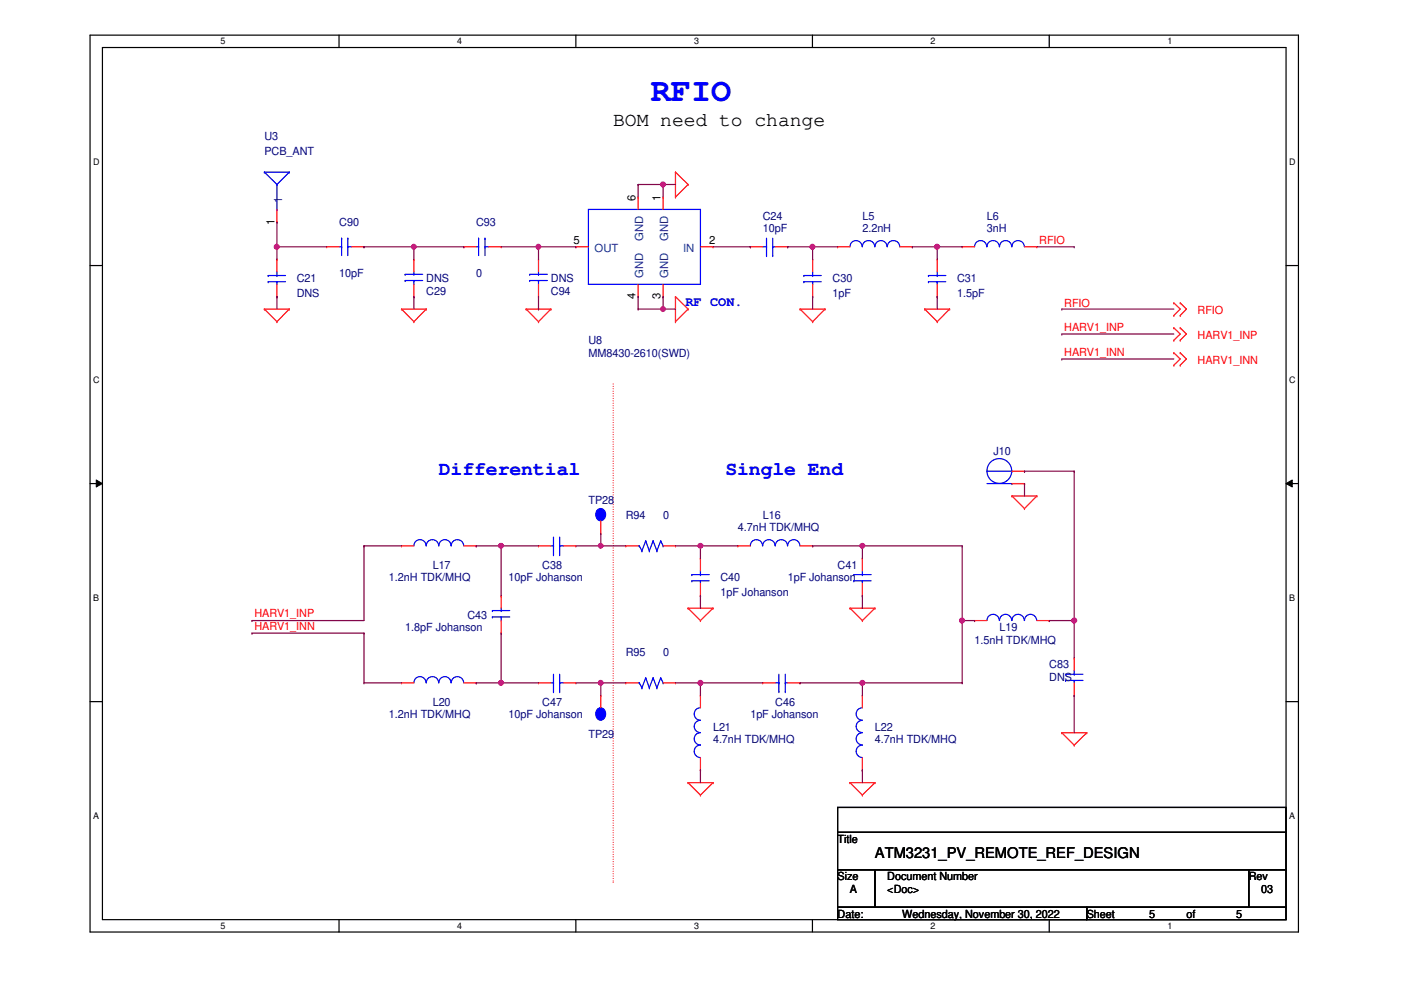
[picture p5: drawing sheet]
<svg xmlns="http://www.w3.org/2000/svg" width="297mm" height="210mm" viewBox="0 0 297 210" stroke-linecap="round" stroke-linejoin="round" font-family="sans-serif">
<path d="M19.1 7.5h256.2v190.1h-256.2zM21.7 10.1h251v184.9h-251z" fill="none" stroke="#000" stroke-width=".25"/>
<g fill="#fff">
<path d="M46.8 7.7h1v2.1h-1z"/>
<path d="M46.8 195.2h1v2.2h-1z"/>
</g>
<path d="M71.9 7.5v2.6M71.9 195v2.6" fill="none" stroke="#000" stroke-width=".25"/>
<g fill="#fff">
<path d="M96.9 7.7h1.1v2.1h-1.1z"/>
<path d="M96.9 195.2h1.1v2.2h-1.1z"/>
</g>
<path d="M122.1 7.5v2.6M122.1 195v2.6" fill="none" stroke="#000" stroke-width=".25"/>
<g fill="#fff">
<path d="M147.2 7.7h1v2.1h-1z"/>
<path d="M147.2 195.2h1v2.2h-1z"/>
</g>
<path d="M172.3 7.5v2.6M172.3 195v2.6" fill="none" stroke="#000" stroke-width=".25"/>
<g fill="#fff">
<path d="M197.3 7.7h1v2.1h-1z"/>
<path d="M197.3 195.2h1v2.2h-1z"/>
</g>
<path d="M222.5 7.5v2.6M222.5 195v2.6" fill="none" stroke="#000" stroke-width=".25"/>
<g fill="#fff">
<path d="M247.5 7.7h1v2.1h-1z"/>
<path d="M247.5 195.2h1v2.2h-1z"/>
<path d="M19.8 33.2h1.3v2.1h-1.3z"/>
<path d="M273.3 33.2h1.4v2.1h-1.4z"/>
<path d="M19.8 79.4h1.3v2.1h-1.3z"/>
<path d="M273.3 79.4h1.4v2.1h-1.4z"/>
</g>
<path d="M19.1 56.3h2.6M272.7 56.3h2.6" fill="none" stroke="#000" stroke-width=".25"/>
<g fill="#fff">
<path d="M19.8 125.6h1.2v2.2h-1.2z"/>
<path d="M273.3 125.6h1.3v2.2h-1.3z"/>
</g>
<path d="M19.1 102.5h2.6M272.7 102.5h2.6" fill="none" stroke="#000" stroke-width=".25"/>
<path d="M20.4 101.8l1.3 .7-1.3 .8zM272.7 102.5l1.3-.7v1.5z" fill="#000"/>
<path d="M20.4 101.8l1.3 .7-1.3 .8zM272.7 102.5l1.3-.7v1.5z" fill="none" stroke="#000" stroke-width=".21"/>
<g fill="#fff">
<path d="M19.8 171.9h1.2v2.1h-1.2z"/>
<path d="M273.3 171.9h1.3v2.1h-1.3z"/>
</g>
<path d="M19.1 148.8h2.6M272.7 148.8h2.6M177.6 171.2h95.1v5.3h-95.1zM177.6 176.5h95.1v7.9h-95.1zM177.6 184.4h7.9v8h-7.9zM177.6 192.4h52.8v2.6h-52.8zM185.5 184.4h79.3v8h-79.3zM230.4 192.4h42.3v2.6h-42.3zM264.8 184.4h7.9v8h-7.9z" fill="none" stroke="#000" stroke-width=".25"/>
<path d="M130 81.4v105.7M130 187.1h.1" fill="none" stroke="#f00" stroke-width=".25" stroke-dasharray="0 .5"/>
<g fill="none" stroke="#f00" stroke-width=".25">
<path d="M143.2 36.5h.1M143.2 36.5v5.3M143.2 36.5l2.7 2.6M145.9 39.1h.1M145.9 39.1l-2.7 2.7M69.3 52.3h.1M69.3 52.3h2.6M74.5 52.3h2.7M77.2 52.3h.1M87.8 55h.1M87.8 55v2.6M114.2 55h.1"/>
<path d="M114.2 55v2.6M143.2 41.8h.1M198.7 55h.1M198.7 55v2.6M56 65.5h.1M56 65.5h5.3M56 65.5l2.7 2.7M58.7 68.2h.1M61.3 65.5h.1M61.3 65.5l-2.6 2.7M85.1 65.5h.1M85.1 65.5h5.3"/>
<path d="M85.1 65.5l2.7 2.7M87.8 68.2h.1M87.8 62.9h.1M87.8 60.3v2.6M90.4 65.5h.1M90.4 65.5l-2.6 2.7M111.5 65.5h.1M111.5 65.5h5.3M111.5 65.5l2.7 2.7M114.2 68.2h.1M114.2 62.9h.1M114.2 60.3v2.6"/>
<path d="M116.8 65.5h.1M116.8 65.5l-2.6 2.7M143.2 62.9h.1M143.2 68.2h.1M143.2 62.9v5.3M143.2 62.9l2.7 2.6M145.9 65.5h.1M145.9 65.5l-2.7 2.7M169.6 65.5h.1M169.6 65.5h5.3M169.6 65.5l2.7 2.7M172.3 68.2h.1"/>
<path d="M174.9 65.5h.1M174.9 65.5l-2.6 2.7M196 65.5h.1M196 65.5h5.3M196 65.5l2.7 2.7M198.7 68.2h.1M198.7 62.9h.1M198.7 60.3v2.6M201.3 65.5h.1M201.3 65.5l-2.6 2.7M248.9 64.2h.1M248.9 66.9h.1"/>
<path d="M248.9 69.5h.1M248.9 72.1h.1M248.9 74.8h.1M248.9 77.4h.1M248.9 64.2l1.3 1.3-1.3 1.4M248.9 69.5l1.3 1.3-1.3 1.3M248.9 74.8l1.3 1.3-1.3 1.3M250.2 64.2h.1M250.2 66.9h.1M250.2 69.5h.1M250.2 72.1h.1M250.2 74.8h.1"/>
<path d="M250.2 77.4h.1M250.2 64.2l1.3 1.3-1.3 1.4M250.2 69.5l1.3 1.3-1.3 1.3M250.2 74.8l1.3 1.3-1.3 1.3M85.1 115.7h.1M85.1 115.7h2.7M98.3 115.7h2.7M101 115.7h.1M132.7 115.7h.1M132.7 115.7h2.6M140.6 115.7h2.6M143.2 115.7h.1"/>
<path d="M182.8 118.4h.1M182.8 118.4v2.6M214.5 105.2h.1M214.5 105.2h5.3M214.5 105.2l2.7 2.6M217.2 107.8h.1M219.8 105.2h.1M219.8 105.2l-2.6 2.6M145.9 128.9h.1M145.9 128.9h5.3M145.9 128.9l2.6 2.7M148.5 131.6h.1"/>
<path d="M151.2 128.9h.1M151.2 128.9l-2.7 2.7M180.2 128.9h.1M180.2 128.9h5.3M180.2 128.9l2.6 2.7M182.8 131.6h.1M182.8 126.3h.1M182.8 123.7v2.6M185.5 128.9h.1M185.5 128.9l-2.7 2.7M206.6 131.6h.1M206.6 131.6h2.7"/>
<path d="M219.8 131.6h2.7M222.5 131.6h.1M182.8 147.4h.1M182.8 147.4v2.7M225.1 155.4h.1M225.1 155.4h5.3M225.1 155.4l2.7 2.6M227.8 158h.1M230.4 155.4h.1M230.4 155.4l-2.6 2.6M145.9 165.9h.1M145.9 165.9h5.3"/>
<path d="M145.9 165.9l2.6 2.7M148.5 168.6h.1M151.2 165.9h.1M151.2 165.9l-2.7 2.7M180.2 165.9h.1M180.2 165.9h5.3M180.2 165.9l2.6 2.7M182.8 168.6h.1M182.8 163.3h.1M182.8 160.7v2.6M185.5 165.9h.1M185.5 165.9l-2.7 2.7"/>
</g>
<g fill="none" stroke="#00f" stroke-width=".25">
<path d="M71.9 52.3h.5M72.4 52.3h.1M72.4 50.5h.1M72.4 50.5v3.7M73.7 50.5h.1M73.7 52.3h.1M73.7 52.3h.8M73.7 50.5v3.7M85.9 59.5h.1M85.9 58.2h.1M85.9 59.5h3.7M85.9 58.2h3.7"/>
<path d="M87.8 58.2h.1M87.8 59.5h.1M87.8 57.6v.6M87.8 59.5v.8M112.3 59.5h.1M112.3 58.2h.1M112.3 59.5h3.7M112.3 58.2h3.7M114.2 58.2h.1M114.2 59.5h.1M114.2 57.6v.6M114.2 59.5v.8"/>
<path d="M196.9 58.4h.1M196.9 59.7h.1M196.9 58.4h3.6M196.9 59.7h3.6M198.7 59.7h.1M198.7 58.4h.1M198.7 57.6v.8M198.7 59.7v.6M87.8 115.7a1.29 1.29 0 0 1 1.2-1.3 1.29 1.29 0 0 1 1.3 1.3M90.4 115.7a1.33 1.33 0 0 1 1.3-1.3 1.33 1.33 0 0 1 1.3 1.3 1.29 1.29 0 0 1 1.3-1.3 1.29 1.29 0 0 1 1.3 1.3M95.7 115.7a1.31 1.31 0 0 1 1.3-1.3 1.31 1.31 0 0 1 1.3 1.3M135.3 115.7h.3"/>
<path d="M135.6 115.7h.1M135.6 115.7l.5 1.1M136.1 116.8h.1M136.9 114.7h.1M136.9 114.7l-.8 2.1M136.9 114.7l.8 2.1M137.7 116.8h.1M138.5 114.7h.1M138.5 114.7l-.8 2.1M138.5 114.7l.8 2.1M139.3 116.8h.1M140.1 114.7h.1"/>
<path d="M140.1 114.7l-.8 2.1M140.1 114.7l.5 1M140.6 115.7h.1M181 121.8h.1M181 123.1h.1M181 121.8h3.7M181 123.1h3.7M182.8 123.1h.1M182.8 121.8h.1M182.8 121v.8M182.8 123.1v.6M209.3 131.6a1.31 1.31 0 0 1 1.3-1.3 1.31 1.31 0 0 1 1.3 1.3"/>
<path d="M211.9 131.6a1.29 1.29 0 0 1 1.3-1.3 1.29 1.29 0 0 1 1.3 1.3M214.5 131.6a1.31 1.31 0 0 1 1.4-1.3 1.31 1.31 0 0 1 1.3 1.3M217.2 131.6a1.29 1.29 0 0 1 1.3-1.3 1.29 1.29 0 0 1 1.3 1.3M182.8 158a1.31 1.31 0 0 0-1.3 1.3 1.31 1.31 0 0 0 1.3 1.3M182.8 155.4a1.29 1.29 0 0 0-1.3 1.3 1.29 1.29 0 0 0 1.3 1.2M182.8 152.7a1.29 1.29 0 0 0-1.3 1.3 1.29 1.29 0 0 0 1.3 1.3M182.8 150.1a1.31 1.31 0 0 0-1.3 1.3 1.31 1.31 0 0 0 1.3 1.3"/>
</g>
<path d="M126.7 150.3a1.13 1.13 0 0 1 1.4 .1 1.13 1.13 0 0 1 .2 1.4 1.03 1.03 0 0 1-1.2 .9 1.03 1.03 0 0 1-.8-1.3z" fill-rule="evenodd" fill="#00f"/>
<g fill="none" stroke="#00f" stroke-width=".25">
<path d="M56 36.5h.1M56 36.5h5.3M56 36.5l2.7 2.6M58.7 39.1h.1M58.7 39.1v5.3M61.3 36.5h.1M61.3 36.5l-2.6 2.6M58.7 44.4h.1M101 52.3h.5M101.5 52.3h.1M101.5 50.5h.1M101.5 50.5v3.7"/>
<path d="M102.8 50.5h.1M102.8 52.3h.1M102.8 52.3h.8M102.8 50.5v3.7M180.2 52.3a1.29 1.29 0 0 1 1.3-1.3 1.29 1.29 0 0 1 1.3 1.3 1.33 1.33 0 0 1 1.3-1.3 1.33 1.33 0 0 1 1.4 1.3M185.5 52.3a1.29 1.29 0 0 1 1.3-1.3 1.29 1.29 0 0 1 1.3 1.3M188.1 52.3a1.31 1.31 0 0 1 1.3-1.3 1.31 1.31 0 0 1 1.4 1.3M116.8 115.7h.5M117.3 115.7h.1M117.3 117.6h.1M117.3 113.9v3.7M118.7 117.6h.1"/>
<path d="M118.7 115.7h.1M118.7 115.7h.8M118.7 113.9v3.7M104.4 130.8h.1M104.4 129.5h.1M104.4 130.8h3.7M104.4 129.5h3.7M106.3 129.5h.1M106.3 130.8h.1M106.3 128.9v.6M106.3 130.8v.8M87.8 144.8a1.29 1.29 0 0 1 1.2-1.3 1.29 1.29 0 0 1 1.3 1.3"/>
<path d="M90.4 144.8a1.33 1.33 0 0 1 1.3-1.3 1.33 1.33 0 0 1 1.3 1.3 1.29 1.29 0 0 1 1.3-1.3 1.29 1.29 0 0 1 1.3 1.3M95.7 144.8a1.31 1.31 0 0 1 1.3-1.3 1.31 1.31 0 0 1 1.3 1.3M126.7 150.3a1.13 1.13 0 0 1 1.4 .1 1.13 1.13 0 0 1 .2 1.4 1.03 1.03 0 0 1-1.2 .9 1.03 1.03 0 0 1-.8-1.3zM135.3 144.8h.3M135.6 144.8h.1M135.6 144.8l.5 1M136.1 145.8h.1M136.9 143.7h.1M136.9 143.7l-.8 2.1M136.9 143.7l.8 2.1M137.7 145.8h.1M138.5 143.7h.1"/>
<path d="M138.5 143.7l-.8 2.1M138.5 143.7l.8 2.1M139.3 145.8h.1M140.1 143.7h.1M140.1 143.7l-.8 2.1M140.1 143.7l.5 1.1M140.6 144.8h.1M225.9 143h.1M225.9 144.3h.1M225.9 143h3.7M225.9 144.3h3.7M227.8 144.3h.1"/>
<path d="M227.8 143h.1M227.8 142.2v.8M227.8 144.3v.5"/>
</g>
<g fill="none" stroke="#f00" stroke-width=".25">
<path d="M58.7 47.1h.1M58.7 44.4v2.7M98.3 52.3h.1M98.3 52.3h2.7M103.6 52.3h2.7M106.3 52.3h.1M177.6 52.3h.1M177.6 52.3h2.6M190.8 52.3h2.6M193.4 52.3h.1M114.2 115.7h.1M114.2 115.7h2.6"/>
<path d="M119.5 115.7h2.6M122.1 115.7h.1M106.3 126.3h.1M106.3 134.2h.1M106.3 126.3v2.6M106.3 131.6v2.6M227.8 139.5h.1M227.8 139.5v2.7M85.1 144.8h.1M85.1 144.8h2.7M98.3 144.8h2.7M101 144.8h.1"/>
<path d="M127.4 147.4h.1M127.4 147.4v2.7M132.7 144.8h.1M132.7 144.8h2.6M140.6 144.8h2.6M143.2 144.8h.1M227.8 147.4h.1M227.8 144.8v2.6"/>
</g>
<path d="M126.7 108.1a1.22 1.22 0 0 1 1.6 .4 1.22 1.22 0 0 1-.3 1.7 1.11 1.11 0 0 1-1.4-.2 1.11 1.11 0 0 1-.2-1.3z" fill-rule="evenodd" fill="#00f"/>
<g fill="none" stroke="#00f" stroke-width=".25">
<path d="M56.9 58.4h.1M56.9 59.7h.1M56.9 58.4h3.6M56.9 59.7h3.6M58.7 59.7h.1M58.7 58.4h.1M58.7 57.6v.8M58.7 59.7v.6M124.8 44.4h23.7v15.9h-23.7zM161.7 52.3h.8M162.5 54.2h.1M162.5 52.3h.1"/>
<path d="M162.5 50.5v3.7M163.8 52.3h.1M163.8 54.2h.1M163.8 52.3h.6M163.8 50.5v3.7M170.4 58.4h.1M170.4 59.7h.1M170.4 58.4h3.7M170.4 59.7h3.7M172.3 59.7h.1M172.3 58.4h.1M172.3 57.6v.8"/>
<path d="M172.3 59.7v.6M206.6 52.3a1.29 1.29 0 0 1 1.3-1.3 1.29 1.29 0 0 1 1.3 1.3M209.3 52.3a1.31 1.31 0 0 1 1.3-1.3 1.31 1.31 0 0 1 1.3 1.3M211.9 52.3a1.29 1.29 0 0 1 1.3-1.3 1.29 1.29 0 0 1 1.3 1.3M214.5 52.3a1.31 1.31 0 0 1 1.4-1.3 1.31 1.31 0 0 1 1.3 1.3M209.3 99.9h5.2M214.5 99.9h.1M126.7 108.1a1.22 1.22 0 0 1 1.6 .4 1.22 1.22 0 0 1-.3 1.7 1.11 1.11 0 0 1-1.4-.2 1.11 1.11 0 0 1-.2-1.3zM159.1 115.7a1.29 1.29 0 0 1 1.3-1.3 1.29 1.29 0 0 1 1.3 1.3M161.7 115.7a1.31 1.31 0 0 1 1.3-1.3 1.31 1.31 0 0 1 1.3 1.3M164.4 115.7a1.29 1.29 0 0 1 1.3-1.3 1.29 1.29 0 0 1 1.3 1.3M167 115.7a1.29 1.29 0 0 1 1.3-1.3 1.29 1.29 0 0 1 1.3 1.3"/>
<path d="M209.3 102.5h5.2M214.5 102.5h.1M146.7 121.8h.1M146.7 123.1h.1M146.7 121.8h3.7M146.7 123.1h3.7M148.5 123.1h.1M148.5 121.8h.1M148.5 121v.8M148.5 123.1v.6M116.8 144.8h.5M117.3 144.8h.1"/>
<path d="M117.3 146.6h.1M117.3 143v3.6M118.7 146.6h.1M118.7 144.8h.1M118.7 144.8h.8M118.7 143v3.6M148.5 158a1.31 1.31 0 0 0-1.3 1.3 1.31 1.31 0 0 0 1.3 1.3M148.5 155.4a1.29 1.29 0 0 0-1.3 1.3 1.29 1.29 0 0 0 1.3 1.2M148.5 152.7a1.29 1.29 0 0 0-1.3 1.3 1.29 1.29 0 0 0 1.3 1.3M148.5 150.1a1.31 1.31 0 0 0-1.3 1.3 1.31 1.31 0 0 0 1.3 1.3M164.4 144.8h.7M165.1 146.6h.1"/>
<path d="M165.1 144.8h.1M165.1 143v3.6M166.5 144.8h.1M166.5 146.6h.1M166.5 144.8h.5M166.5 143v3.6"/>
<circle cx="211.9" cy="99.9" r="2.63"/>
</g>
<g fill="none" stroke="#f00" stroke-width=".25">
<path d="M58.7 55h.1M58.7 55v2.6M122.1 52.3h.1M122.1 52.3h2.7M135.3 41.8h.1M135.3 41.8v2.6M140.6 41.8h.1M140.6 41.8v2.6M148.5 52.3h2.7M151.2 52.3h.1M159.1 52.3h.1M159.1 52.3h2.6"/>
<path d="M164.4 52.3h2.6M167 52.3h.1M172.3 55h.1M172.3 55v2.6M204 52.3h.1M204 52.3h2.6M217.2 52.3h2.6M219.8 52.3h.1M58.7 62.9h.1M58.7 60.3v2.6M135.3 62.9h.1M135.3 60.3v2.6"/>
<path d="M140.6 62.9h.1M140.6 60.3v2.6M172.3 62.9h.1M172.3 60.3v2.6M214.5 99.9h2.7M217.2 99.9h.1M127.4 113.1h.1M127.4 110.4v2.7M148.5 118.4h.1M148.5 118.4v2.6M156.4 115.7h.1M156.4 115.7h2.7"/>
<path d="M169.6 115.7h2.7M172.3 115.7h.1M214.5 102.5h2.7M217.2 102.5h.1M148.5 126.3h.1M148.5 123.7v2.6M114.2 144.8h.1M114.2 144.8h2.6M119.5 144.8h2.6M122.1 144.8h.1M148.5 147.4h.1M148.5 147.4v2.7"/>
<path d="M161.7 144.8h.1M161.7 144.8h2.7M167 144.8h2.6M169.6 144.8h.1M148.5 163.3h.1M148.5 160.7v2.6"/>
</g>
<path d="M135.3 39.1h.1M135.3 39.1v2.7M135.3 39.1h7.9M140.6 39.1h.1" fill="none" stroke="#800040" stroke-width=".25"/>
<circle cx="140.6" cy="39.1" r=".5" fill="#f0f"/>
<circle cx="140.6" cy="39.1" r=".5" fill="none" stroke="#f0f" stroke-width=".25"/>
<path d="M140.6 39.1h.1M140.6 39.1v2.7M58.7 47.1h.1M58.7 47.1v5.2M87.8 52.3h.1M87.8 52.3v2.7M167 52.3h.1M167 52.3h5.3M172.3 52.3h.1M172.3 52.3v2.7" fill="none" stroke="#800040" stroke-width=".25"/>
<circle cx="172.3" cy="52.3" r=".51" fill="#f0f"/>
<circle cx="172.3" cy="52.3" r=".51" fill="none" stroke="#f0f" stroke-width=".25"/>
<path d="M172.3 52.3h.1M172.3 52.3h5.3M193.4 52.3h.1M193.4 52.3h5.3M198.7 52.3h.1M198.7 52.3v2.7" fill="none" stroke="#800040" stroke-width=".25"/>
<circle cx="198.7" cy="52.3" r=".51" fill="#f0f"/>
<circle cx="198.7" cy="52.3" r=".51" fill="none" stroke="#f0f" stroke-width=".25"/>
<path d="M198.7 52.3h.1M198.7 52.3h5.3M219.8 52.3h8M227.8 52.3h.1M58.7 62.9h.1M58.7 62.9v2.6M135.3 62.9h.1M135.3 62.9v2.6M140.6 62.9h.1M140.6 62.9v2.6" fill="none" stroke="#800040" stroke-width=".25"/>
<circle cx="140.6" cy="65.5" r=".5" fill="#f0f"/>
<circle cx="140.6" cy="65.5" r=".5" fill="none" stroke="#f0f" stroke-width=".25"/>
<path d="M87.8 62.9h.1M87.8 62.9v2.6M135.3 65.5h.1M135.3 65.5h7.9M140.6 65.5h.1M77.2 115.7h.1M77.2 115.7v15.9M101 115.7h.1M101 115.7h5.3M127.4 115.7h.1M127.4 113.1v2.6" fill="none" stroke="#800040" stroke-width=".25"/>
<circle cx="106.2" cy="115.7" r=".5" fill="#f0f"/>
<circle cx="106.2" cy="115.7" r=".5" fill="none" stroke="#f0f" stroke-width=".25"/>
<path d="M106.3 115.7h.1M106.3 115.7v10.6M106.3 115.7h7.9M122.1 115.7h5.3M127.4 115.7h.1" fill="none" stroke="#800040" stroke-width=".25"/>
<circle cx="127.4" cy="115.7" r=".49" fill="#f0f"/>
<circle cx="127.4" cy="115.7" r=".49" fill="none" stroke="#f0f" stroke-width=".25"/>
<path d="M127.4 115.7h.1M127.4 115.7h5.3M143.2 115.7h13.2M148.5 115.7h.1" fill="none" stroke="#800040" stroke-width=".25"/>
<circle cx="148.5" cy="115.7" r=".5" fill="#f0f"/>
<circle cx="148.5" cy="115.7" r=".5" fill="none" stroke="#f0f" stroke-width=".25"/>
<path d="M148.5 115.7h.1M148.5 115.7v2.7M172.3 115.7h.1M172.3 115.7h10.5" fill="none" stroke="#800040" stroke-width=".25"/>
<circle cx="182.8" cy="115.7" r=".5" fill="#f0f"/>
<circle cx="182.8" cy="115.7" r=".5" fill="none" stroke="#f0f" stroke-width=".25"/>
<path d="M182.8 115.7h.1M182.8 115.7h21.2M182.8 115.7v2.7M204 115.7h.1M204 115.7v15.9" fill="none" stroke="#800040" stroke-width=".25"/>
<circle cx="204" cy="131.6" r=".51" fill="#f0f"/>
<circle cx="204" cy="131.6" r=".51" fill="none" stroke="#f0f" stroke-width=".25"/>
<path d="M227.8 99.9h.1M227.8 99.9v31.7M148.5 126.3h.1M148.5 126.3v2.6M182.8 126.3h.1M182.8 126.3v2.6" fill="none" stroke="#800040" stroke-width=".25"/>
<circle cx="227.8" cy="131.6" r=".51" fill="#f0f"/>
<circle cx="227.8" cy="131.6" r=".51" fill="none" stroke="#f0f" stroke-width=".25"/>
<g fill="none" stroke="#800040" stroke-width=".25">
<path d="M53.4 131.6h.1M53.4 134.2h.1M53.4 131.6h23.8M53.4 134.2h23.8M77.2 134.2h.1M77.2 134.2v10.6M106.3 134.2h.1M106.3 134.2v10.6h-5.3M204 131.6h.1M204 131.6v13.2M222.5 131.6h.1M222.5 131.6h5.3"/>
<path d="M227.8 131.6h.1M227.8 131.6v7.9M77.2 144.8h.1M77.2 144.8h7.9M101 144.8h.1"/>
</g>
<circle cx="106.2" cy="144.8" r=".51" fill="#f0f"/>
<circle cx="106.2" cy="144.8" r=".51" fill="none" stroke="#f0f" stroke-width=".25"/>
<path d="M106.3 144.8h.1M106.3 144.8h7.9M122.1 144.8h10.6M127.4 144.8h.1" fill="none" stroke="#800040" stroke-width=".25"/>
<circle cx="127.3" cy="144.8" r=".5" fill="#f0f"/>
<circle cx="127.3" cy="144.8" r=".5" fill="none" stroke="#f0f" stroke-width=".25"/>
<path d="M127.4 144.8h.1M127.4 144.8v2.6M143.2 144.8h18.5M148.5 144.8h.1" fill="none" stroke="#800040" stroke-width=".25"/>
<circle cx="148.5" cy="144.8" r=".51" fill="#f0f"/>
<circle cx="148.5" cy="144.8" r=".51" fill="none" stroke="#f0f" stroke-width=".25"/>
<path d="M148.5 144.8h.1M148.5 144.8v2.6M169.6 144.8h.1M169.6 144.8h13.2" fill="none" stroke="#800040" stroke-width=".25"/>
<circle cx="182.8" cy="144.8" r=".51" fill="#f0f"/>
<circle cx="182.8" cy="144.8" r=".51" fill="none" stroke="#f0f" stroke-width=".25"/>
<g fill="none" stroke="#800040" stroke-width=".25">
<path d="M77.2 52.3h.1M77.2 52.3h10.6M151.2 52.3h7.9M159.1 52.3h.1M172.3 62.9h.1M172.3 62.9v2.6M198.7 62.9h.1M198.7 62.9v2.6M225.1 65.5h.1M225.1 70.8h.1M225.1 76.1h.1M225.1 65.5h23.8"/>
<path d="M225.1 70.8h23.8M225.1 76.1h23.8M77.2 115.7h.1M77.2 115.7h7.9M204 131.6h2.6M206.6 131.6h.1M182.8 144.8h.1M182.8 144.8h21.2M182.8 144.8v2.6M204 144.8h.1M227.8 147.4h.1M227.8 147.4v8"/>
<path d="M148.5 163.3h.1M148.5 163.3v2.6M182.8 163.3h.1M182.8 163.3v2.6"/>
</g>
<circle cx="87.7" cy="52.3" r=".5" fill="#f0f"/>
<circle cx="87.7" cy="52.3" r=".5" fill="none" stroke="#f0f" stroke-width=".25"/>
<path d="M58.7 52.3h.1M58.7 52.3h10.6M58.7 52.3v2.7" fill="none" stroke="#800040" stroke-width=".25"/>
<circle cx="58.7" cy="52.3" r=".51" fill="#f0f"/>
<circle cx="58.7" cy="52.3" r=".51" fill="none" stroke="#f0f" stroke-width=".25"/>
<path d="M87.8 52.3h10.5M98.3 52.3h.1M106.3 52.3h15.8M114.2 52.3h.1M114.2 52.3v2.7M122.1 52.3h.1M217.2 99.9h.1M217.2 99.9h10.6M217.2 102.5h.1M217.2 102.5v2.7" fill="none" stroke="#800040" stroke-width=".25"/>
<circle cx="114.1" cy="52.3" r=".5" fill="#f0f"/>
<circle cx="114.1" cy="52.3" r=".5" fill="none" stroke="#f0f" stroke-width=".25"/>
<path d="M114.2 65.5h.1M114.2 62.9v2.6" fill="none" stroke="#800040" stroke-width=".25"/>
<circle cx="140.6" cy="39.1" r=".5" fill="#f0f"/>
<circle cx="140.6" cy="39.1" r=".5" fill="none" stroke="#f0f" stroke-width=".25"/>
<circle cx="172.3" cy="52.3" r=".51" fill="#f0f"/>
<circle cx="172.3" cy="52.3" r=".51" fill="none" stroke="#f0f" stroke-width=".25"/>
<circle cx="198.7" cy="52.3" r=".51" fill="#f0f"/>
<circle cx="198.7" cy="52.3" r=".51" fill="none" stroke="#f0f" stroke-width=".25"/>
<circle cx="140.6" cy="65.5" r=".5" fill="#f0f"/>
<circle cx="140.6" cy="65.5" r=".5" fill="none" stroke="#f0f" stroke-width=".25"/>
<circle cx="106.2" cy="115.7" r=".5" fill="#f0f"/>
<circle cx="106.2" cy="115.7" r=".5" fill="none" stroke="#f0f" stroke-width=".25"/>
<circle cx="127.4" cy="115.7" r=".49" fill="#f0f"/>
<circle cx="127.4" cy="115.7" r=".49" fill="none" stroke="#f0f" stroke-width=".25"/>
<circle cx="148.5" cy="115.7" r=".5" fill="#f0f"/>
<circle cx="148.5" cy="115.7" r=".5" fill="none" stroke="#f0f" stroke-width=".25"/>
<circle cx="182.8" cy="115.7" r=".5" fill="#f0f"/>
<circle cx="182.8" cy="115.7" r=".5" fill="none" stroke="#f0f" stroke-width=".25"/>
<circle cx="204" cy="131.6" r=".51" fill="#f0f"/>
<circle cx="204" cy="131.6" r=".51" fill="none" stroke="#f0f" stroke-width=".25"/>
<circle cx="227.8" cy="131.6" r=".51" fill="#f0f"/>
<circle cx="227.8" cy="131.6" r=".51" fill="none" stroke="#f0f" stroke-width=".25"/>
<circle cx="106.2" cy="144.8" r=".51" fill="#f0f"/>
<circle cx="106.2" cy="144.8" r=".51" fill="none" stroke="#f0f" stroke-width=".25"/>
<circle cx="127.3" cy="144.8" r=".5" fill="#f0f"/>
<circle cx="127.3" cy="144.8" r=".5" fill="none" stroke="#f0f" stroke-width=".25"/>
<circle cx="148.5" cy="144.8" r=".51" fill="#f0f"/>
<circle cx="148.5" cy="144.8" r=".51" fill="none" stroke="#f0f" stroke-width=".25"/>
<circle cx="182.8" cy="144.8" r=".51" fill="#f0f"/>
<circle cx="182.8" cy="144.8" r=".51" fill="none" stroke="#f0f" stroke-width=".25"/>
<circle cx="87.7" cy="52.3" r=".5" fill="#f0f"/>
<circle cx="87.7" cy="52.3" r=".5" fill="none" stroke="#f0f" stroke-width=".25"/>
<circle cx="58.7" cy="52.3" r=".51" fill="#f0f"/>
<circle cx="58.7" cy="52.3" r=".51" fill="none" stroke="#f0f" stroke-width=".25"/>
<circle cx="114.1" cy="52.3" r=".5" fill="#f0f"/>
<circle cx="114.1" cy="52.3" r=".5" fill="none" stroke="#f0f" stroke-width=".25"/>
<text font-size="7.1" fill="#00f" x="138" y="21.3">RFIO</text>
<text font-size="4.2" x="130" y="26.6">BOM need to change</text>
<g font-size="4.2" fill="#00f">
<text x="93" y="100.8">Differential</text>
<text x="153.8" y="100.8">Single End</text>
</g>
<text font-size="3.1" x="185.5" y="181.9">ATM3231_PV_REMOTE_REF_DESIGN</text>
<text font-size="2.9" fill="#00f" x="145.3" y="64.8">RF CON.</text>
<g font-size="2.4" fill="#000080">
<text x="56" y="29.7">U3</text>
<text x="56" y="32.9">PCB_ANT</text>
<text x="71.9" y="47.9">C90</text>
<text x="101" y="47.9">C93</text>
<text x="161.7" y="46.6">C24</text>
<text x="182.8" y="46.6">L5</text>
<text x="209.3" y="46.6">L6</text>
<text x="161.7" y="49.3">10pF</text>
<text x="182.8" y="49.3">2.2nH</text>
<text x="209.3" y="49.3">3nH</text>
<text x="62.9" y="59.8">C21</text>
<text x="71.9" y="58.8">10pF</text>
<text x="90.4" y="59.8">DNS</text>
<text x="101" y="58.8">0</text>
<text x="116.8" y="59.8">DNS</text>
<text x="176.5" y="59.8">C30</text>
<text x="202.9" y="59.8">C31</text>
<text x="62.9" y="63">DNS</text>
<text x="90.4" y="62.5">C29</text>
<text x="116.8" y="62.5">C94</text>
<text x="176.5" y="63">1pF</text>
<text x="202.9" y="63">1.5pF</text>
<text x="124.8" y="73">U8</text>
<text x="124.8" y="75.7">MM8430-2610(SWD)</text>
<text x="210.6" y="96.6">J10</text>
<text x="124.8" y="106.8">TP28</text>
<text x="132.7" y="110">R94</text>
<text x="140.6" y="110">0</text>
<text x="156.4" y="112.6">4.7nH TDK/MHQ</text>
<text x="161.7" y="110">L16</text>
<text x="82.5" y="123.2">1.2nH TDK/MHQ</text>
<text x="91.7" y="120.6">L17</text>
<text x="107.8" y="123.2">10pF Johanson</text>
<text x="115" y="120.6">C38</text>
<text x="152.7" y="123.2">C40</text>
<text x="167" y="123.2">1pF Johanson</text>
<text x="177.6" y="120.6">C41</text>
<text x="99.1" y="131.1">C43</text>
<text x="152.7" y="126.4">1pF Johanson</text>
<text x="85.9" y="133.8">1.8pF Johanson</text>
<text x="206.6" y="136.4">1.5nH TDK/MHQ</text>
<text x="211.9" y="133.8">L19</text>
<text x="132.7" y="139.1">R95</text>
<text x="140.6" y="139.1">0</text>
<text x="222.5" y="141.7">C83</text>
<text x="91.7" y="149.6">L20</text>
<text x="115" y="149.6">C47</text>
<text x="164.4" y="149.6">C46</text>
<text x="222.5" y="144.4">DNS</text>
<text x="82.5" y="152.3">1.2nH TDK/MHQ</text>
<text x="107.8" y="152.3">10pF Johanson</text>
<text x="151.2" y="154.9">L21</text>
<text x="159.1" y="152.3">1pF Johanson</text>
<text x="185.5" y="154.9">L22</text>
<text x="124.8" y="156.5">TP29</text>
<text x="151.2" y="157.6">4.7nH TDK/MHQ</text>
<text x="185.5" y="157.6">4.7nH TDK/MHQ</text>
</g>
<g font-size="2.4">
<text x="58.2" y="47.6" transform="rotate(-90 58.2 47.6)">1</text>
<text x="134.7" y="42.5" transform="rotate(-90 134.7 42.5)">6</text>
<text x="140" y="42.5" transform="rotate(-90 140 42.5)">1</text>
<text x="121.6" y="51.8">5</text>
<text x="150.4" y="51.8">2</text>
<text x="134.7" y="63.5" transform="rotate(-90 134.7 63.5)">4</text>
<text x="140" y="63.5" transform="rotate(-90 140 63.5)">3</text>
<text x="177.6" y="178.7">Title</text>
<text x="177.6" y="186.6">Size</text>
<text x="180.2" y="189.3">A</text>
<text x="188.1" y="189.3">&lt;Doc&gt;</text>
<text x="188.1" y="186.6">Document Number</text>
<text x="264.8" y="186.6">Rev</text>
<text x="267.4" y="189.3">03</text>
<text x="177.6" y="194.6">Date:</text>
<text x="191.3" y="194.6">Wednesday, November 30, 2022</text>
<text x="230.4" y="194.6">Sheet</text>
<text x="243.6" y="194.6">5</text>
<text x="251.5" y="194.6">of</text>
<text x="262.1" y="194.6">5</text>
</g>
<g font-size="2.4" fill="#004080">
<text x="59.8" y="43.1" transform="rotate(-90 59.8 43.1)">1</text>
<text x="126.1" y="53.4">OUT</text>
<text x="136.4" y="51.1" transform="rotate(-90 136.4 51.1)">GND</text>
<text x="141.7" y="51.1" transform="rotate(-90 141.7 51.1)">GND</text>
<text x="144.9" y="53.4">IN</text>
<text x="136.4" y="59" transform="rotate(-90 136.4 59)">GND</text>
<text x="141.7" y="59" transform="rotate(-90 141.7 59)">GND</text>
</g>
<g font-size="2.4" fill="#f00">
<text x="220.3" y="51.8">RFIO</text>
<text x="225.6" y="65">RFIO</text>
<text x="225.6" y="70.1">HARV1_INP</text>
<text x="253.9" y="66.7">RFIO</text>
<text x="253.9" y="72">HARV1_INP</text>
<text x="225.6" y="75.4">HARV1_INN</text>
<text x="253.9" y="77.3">HARV1_INN</text>
<text x="53.9" y="130.9">HARV1_INP</text>
<text x="53.9" y="133.5">HARV1_INN</text>
</g>
<g font-size="1.9">
<text x="46.8" y="9.4">5</text>
<text x="96.9" y="9.4">4</text>
<text x="147.2" y="9.4">3</text>
<text x="197.3" y="9.4">2</text>
<text x="247.5" y="9.4">1</text>
<text x="19.8" y="34.9">D</text>
<text x="273.3" y="34.9">D</text>
<text x="19.8" y="81.1">C</text>
<text x="273.3" y="81.1">C</text>
<text x="19.8" y="127.3">B</text>
<text x="273.3" y="127.3">B</text>
<text x="19.8" y="173.6">A</text>
<text x="273.3" y="173.6">A</text>
<text x="46.8" y="196.9">5</text>
<text x="96.9" y="196.9">4</text>
<text x="147.2" y="196.9">3</text>
<text x="197.3" y="196.9">2</text>
<text x="247.5" y="196.9">1</text>
</g>
</svg>
